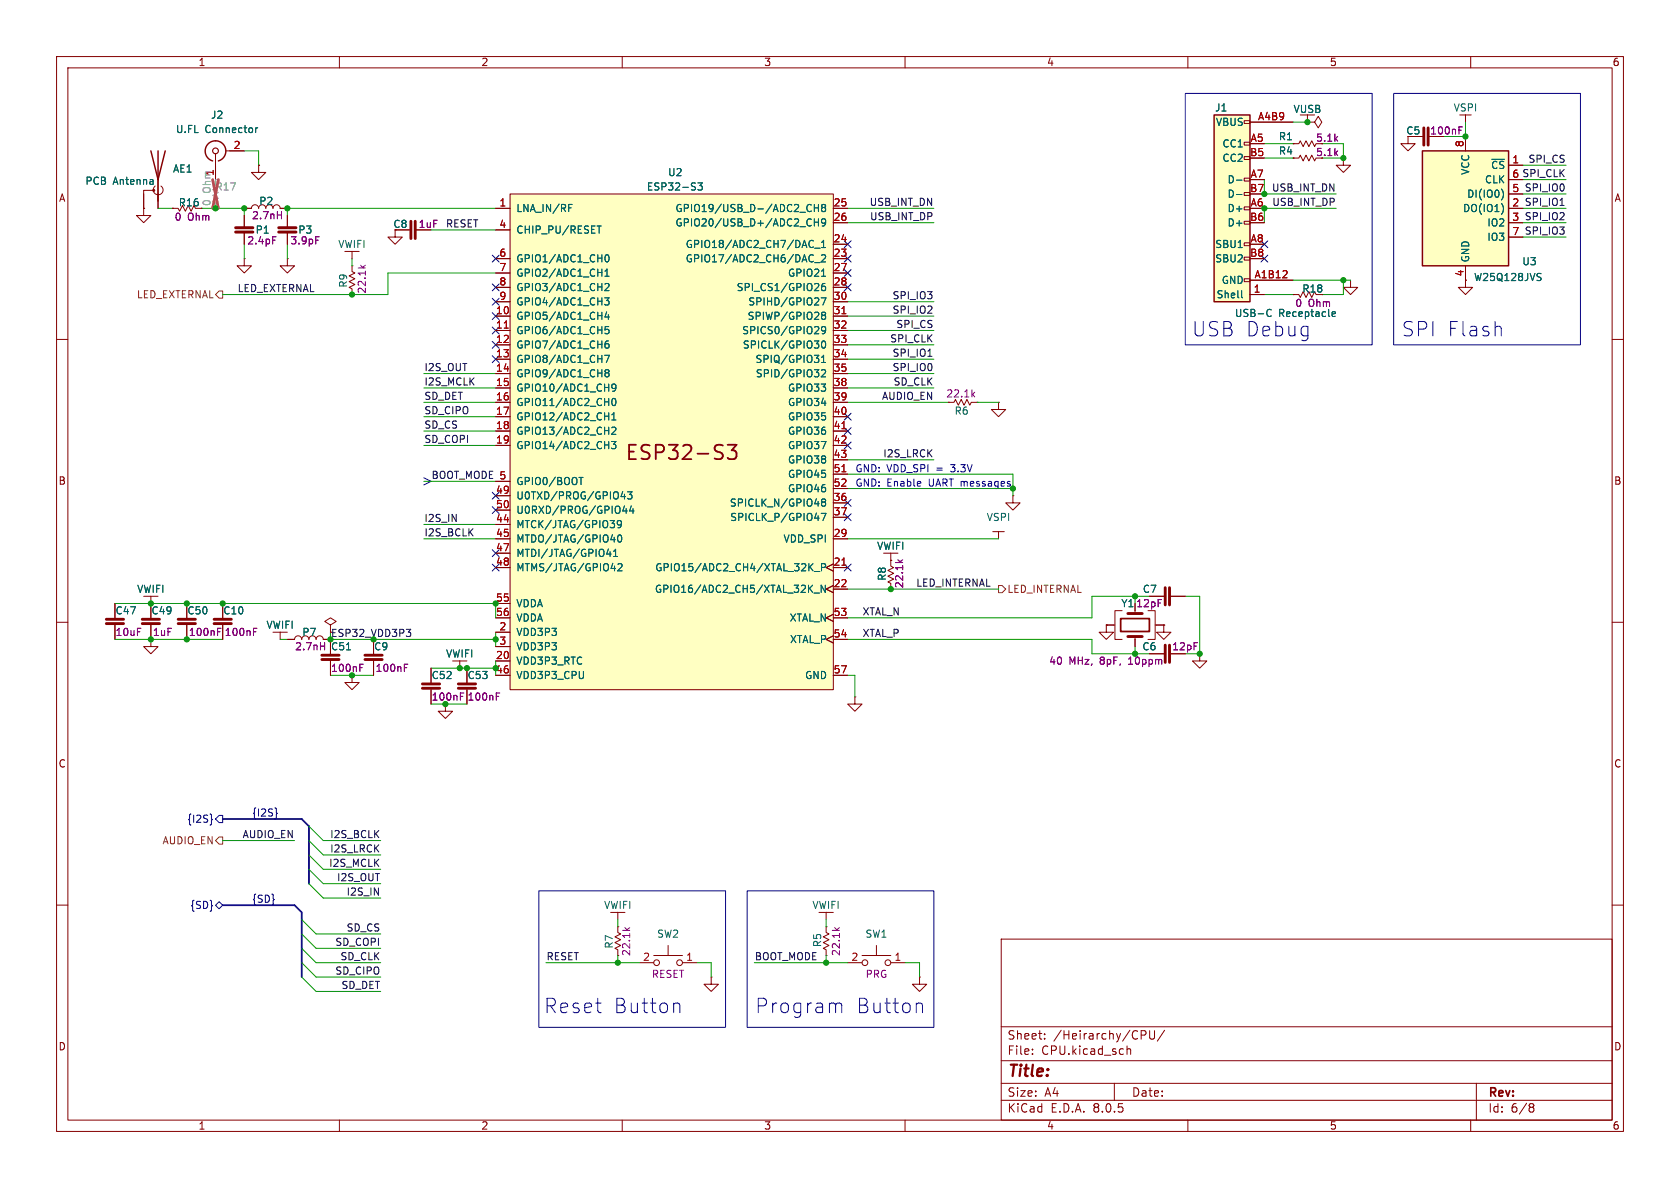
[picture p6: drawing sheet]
<svg xmlns="http://www.w3.org/2000/svg" width="297mm" height="210mm" viewBox="0 0 297 210" stroke-linecap="round" stroke-linejoin="round" font-family="sans-serif">
<g fill="none" stroke="#840000" stroke-width=".18">
<path d="M10 10h277v190h-277zM12 12h273v186h-273zM60 10v2M110 10v2M160 10v2M210 10v2M260 10v2M43.2 36.8h1.2a.64 .64 0 0 1 .7-.6 .64 .64 0 0 1 .6 .6M48.3 36.8a.64 .64 0 0 1 .6-.6 .64 .64 0 0 1 .6 .6h1.3M10 60h2M62.2 44.5v1.2M69.8 40.6v1.3h-1.2l1.2 1.3 1.3-1.3h-1.3"/>
<path d="M285 60h2M10 110h2M285 110h2M78.7 124.5v1.2h-1.2l1.2 1.3 1.3-1.3h-1.3M10 160h2M285 160h2M177 166h108v32h-108zM60 198v2M110 198v2M160 198v2M177 194.5h108M177 191.5h108"/>
<path d="M177 187.5h108M177 181.5h108M182.5 186.3v.1M182.5 185.5v.1M184.7 183.6v.1M184.7 182.8v.1M197 191.5v3M199.2 184.9v1.5M199.2 185.5l.3-.1 .3 .1 .1 .9M201.7 182.2h.6l.3 .3-.1 .4-.8 .1M203.2 182.2v1.2l.3 .3 .5-.1 .1-.2v-1.2M205.9 182.1l-1.3 2"/>
<path d="M210 198v2M260 198v2M261 191.5v6.5M270.6 195.1h.3l.3 .3-.3 .3M270.6 195.7h.3M270.9 195.7l.2 .2 .1 .4-.3 .3h-.3"/>
</g>
<path d="M49 38h.8M49.8 37.4v1.3" fill="none" stroke="#840084" stroke-width=".18"/>
<path d="M90.2 34.3h57.1v87.6h-57.1z" fill="#ffffc2"/>
<g fill="none" stroke="#840000" stroke-width=".18">
<path d="M43.2 38.1v2M50.8 38.1v2M87.6 36.8h2.6M90.2 34.3h57.1v87.6h-57.1zM147.3 36.8h2.6M147.3 39.4h2.6M43.2 41.1v2.1M50.8 41.1v2.1M87.6 55.9h2.6M87.6 58.4h2.6M87.6 45.7h2.6M87.6 48.3h2.6"/>
<path d="M87.6 50.8h2.6M87.6 53.3h2.6M87.6 40.6h2.6M147.3 55.9h2.6M147.3 58.4h2.6M147.3 45.7h2.6M147.3 43.2h2.6M147.3 48.3h2.6M147.3 50.8h2.6M147.3 53.3h2.6M87.6 61h2.6M87.6 63.5h2.6"/>
<path d="M87.6 66h2.6M87.6 68.6h2.6M87.6 71.1h2.6M87.6 73.7h2.6M87.6 76.2h2.6M87.6 78.7h2.6M147.3 61h2.6M147.3 63.5h2.6M147.3 66h2.6M147.3 68.6h2.6M147.3 71.1h2.6M147.3 73.7h2.6"/>
<path d="M147.3 76.2h2.6M147.3 78.7h2.6M87.6 95.3h2.6M87.6 92.7h2.6M87.6 97.8h2.6M87.6 87.6h2.6M87.6 85.1h2.6M87.6 90.2h2.6M147.3 99.7l-1.3 .6 1.3 .7M147.3 88.9h2.6M147.3 91.4h2.6M147.3 95.3h2.6"/>
<path d="M147.3 81.3h2.6M147.3 83.8h2.6M147.3 86.4h2.6M20.3 106.7v2.8M20.3 110.5v2.5M26.7 113v1.3h-1.3l1.3 1.3 1.2-1.3h-1.2M50.8 113h1.3a.64 .64 0 0 1 .6-.6 .64 .64 0 0 1 .6 .6M55.9 113a.64 .64 0 0 1 .6-.6 .64 .64 0 0 1 .6 .6h1.3M58.4 110.5l1-.6-1-.7-1 .7 1 .6v1.3M87.6 111.8h2.6M87.6 116.8h2.6M87.6 100.3h2.6"/>
<path d="M87.6 114.3h2.6M87.6 119.4h2.6M87.6 109.2h2.6M87.6 106.7h2.6M147.3 103.5l-1.3 .6 1.3 .7M147.3 108.6l-1.3 .6 1.3 .7M147.3 112.4l-1.3 .6 1.3 .7M147.3 100.3h2.6M147.3 104.1h2.6M147.3 119.4h2.6M147.3 109.2h2.6M147.3 113h2.6"/>
<path d="M205.7 110.5v1.3h1.3l-1.3 1.2-1.2-1.2h1.2M205.7 110.5h.1M113 170.2h2.6M115.6 168.9h5M118.1 167.1v1.8M120.6 170.2h2.6M149.9 170.2h2.5M152.4 168.9h5.1M154.9 167.1v1.8M157.5 170.2h2.5"/>
<circle cx="116.1" cy="170.2" r=".51"/>
<circle cx="120.1" cy="170.2" r=".51"/>
<circle cx="152.9" cy="170.2" r=".51"/>
<circle cx="157" cy="170.2" r=".51"/>
</g>
<path d="M128.6 78.6h1.6l-.8 1a.69 .69 0 0 1 .8 .5v.6l-.2 .3-.3 .2h-.7l-.4-.3" fill="none" stroke="#840000" stroke-width=".32"/>
<g fill="none" stroke="#006464" stroke-width=".18">
<path d="M100.5 36.7h.5M100.5 36.1h.6M105.6 39.9h.7M105.9 39.9v1.3M123.4 32.3h.8l-.5 .5 .4 .1v.6l-.2 .1-.5-.1M142.9 36.2l.3-.1 .2 .2M143.4 38.7v.1M143.4 37.3l-.2 .1-.3-.1M143.4 39.8v.1M144 36.7h.7M144 36.1v1.3M144 38.7v1.2"/>
<path d="M144 39.3h.7M144.7 36.1v1.3M144.7 38.7v1.2M145.5 36.7l-.3-.3 .3-.3h.2l.3 .3-.3 .3M145.5 36.7l-.3 .2 .1 .4 .2 .1 .3-.1 .2-.1v-.3l-.3-.2M145.5 36.7h.2M146 39.2l-.3 .3-.3-.1-.2-.2 .2-.5h.3l.2 .1a.84 .84 0 0 1-.3 1.1h-.2M106.9 52.6h.8l-.4 .5 .3 .2v.5l-.2 .1-.5-.1M106.9 50.2l.5-.1 .3 .4-.8 .9h.8M106.9 48.8h.8M106.9 47.9l.4-.3v1.2M107.1 45.2l.2-.2a.68 .68 0 0 1 .4 .7 .68 .68 0 0 1-.4 .6l-.2-.1-.2-.4z"/>
<path d="M107.3 55.1l-.4 .9h.8M107.6 55.6v.9M107.6 57.7h-.6l-.1 .6 .2-.1 .5 .1 .1 .2-.1 .4-.2 .1-.5-.1M143.5 42.5l.3 .1M143.8 43.6l-.3 .2M144 46.4h1M144 43.9h1M145.2 52.6h.8l-.5 1.3M145.2 45.2l.5-.2 .3 .4-.8 .9h.8M145.2 43.8h.8M145.2 42.9l.4-.4v1.3M145.2 48.8h.8"/>
<path d="M145.5 55.7l-.3-.2 .3-.3h.2l.3 .2-.3 .3M145.5 55.7l-.3 .3 .1 .3 .2 .2 .3-.1 .2-.2v-.2l-.3-.3M145.5 55.7h.2M145.8 50.1l-.3 .1a.86 .86 0 0 0 0 1.2l.4-.1 .1-.5-.3-.2-.3 .1-.2 .1M146 58.3l-.3 .2h-.3l-.2-.2 .2-.5 .3-.1 .2 .2a.84 .84 0 0 1-.3 1.1h-.2M106.9 62.8h.8l-.5 1.3M106.9 73.6h.7M107.2 65.9l-.3-.2 .3-.4h.2l.3 .3-.3 .3M107.2 65.9l-.3 .2 .1 .4 .2 .1h.4l.1-.2v-.3l-.3-.2M107.2 65.9h.2M107.6 60.3h-.4a.85 .85 0 0 0 0 1.2l.4-.1 .1-.4-.3-.2h-.3l-.2 .2M107.6 73v1.2"/>
<path d="M108.1 78h.8l-.4 .5 .3 .2v.5l-.2 .1-.5-.1M108.2 75.6l.4-.1 .3 .4-.8 .9h.8M108.2 74.2h.7M108.2 73.3l.3-.3v1.2M108.3 70.5l.2-.1a.68 .68 0 0 1 .4 .7 .68 .68 0 0 1-.4 .6 .84 .84 0 0 1-.2-1.2zM108.9 68.4l-.3 .3-.3-.1-.1-.2 .1-.4 .3-.1 .2 .1a.84 .84 0 0 1-.3 1.2h-.2M145.2 65.5l.5-.2 .3 .4-.8 .9h.8M145.2 63.2l.4-.4v1.3M145.2 64.1h.8M145.4 60.4l.1-.1a.68 .68 0 0 1 .5 .6 .68 .68 0 0 1-.5 .6l-.1-.1-.2-.3zM102.4 84.4h.7M102.7 84.4v1.3"/>
<path d="M107.3 97.9h.7M107.9 92h.7l-.4 .5M107.9 97.5v.9M108.5 98.4h.7M108.5 97.5l.3-.4v1.3M108.6 92.6v.6M109.2 99.8l.5-.2 .3 .4-.8 .9h.8M109.3 94.7l.2-.1a.68 .68 0 0 1 .4 .6 .68 .68 0 0 1-.4 .6l-.2-.1-.1-.4zM109.8 87.8h.8M109.9 92.6l-.3 .2-.4-.1-.1-.1 .1-.5 .4-.1 .2 .1a.84 .84 0 0 1-.3 1.2h-.3M110.4 87.4v.8M110.4 89.4l-.3 .9h.8"/>
<path d="M110.7 89.9v.8M110.9 86.9h.8l-.4 .5 .4 .1v.6l-.2 .1-.6-.1M111.6 89.4l-.3 .9h.8M111.9 89.9v.8M143.7 99.6l-.7 .8M145.2 90.7h.8l-.5 1.3M145.5 88.8l-.3-.3 .3-.3h.2l.3 .3-.3 .3M145.5 88.8l-.3 .2 .1 .4 .2 .1 .3-.1 .2-.2v-.2l-.3-.2M145.5 88.8h.2M108 100.5h.8M143.1 104l.6 .7M143.2 100.2l.5 .7"/>
<path d="M143.7 103.4l-.8 .8M143.9 104.8h1M144 101h.9M145.2 100.3l.6-.1 .2-.1-.1-.3-.7-.2v1.3M145.9 103.4v1.3l-.7-1.3v1.3"/>
</g>
<path d="M89.1 58h.8M148.8 55.5h.8M148.8 75.8h.8M148.8 99.9h.8M148.8 83.4h.8" fill="none" stroke="#a90000" stroke-width=".18"/>
<path d="M18.8 110.2h3M18.8 109.5h3" fill="none" stroke="#840000" stroke-width=".51"/>
<path d="M41.7 40.3h3M41.7 41h3M49.3 40.3h3M49.3 41h3" fill="none" stroke="#840000" stroke-width=".52"/>
<path d="M48.2 41.9h.6M55.8 41.9h.6M56.7 114.2h.7M57.4 113.6v1.3" fill="none" stroke="#840084" stroke-width=".18"/>
<path d="M251.5 26.7h15.2v20.3h-15.2z" fill="#ffffc2"/>
<path d="M26.7 26.7l1.2 5.1 1.3-5.1M27.9 26.7v8.9M37.6 28.4a1.81 1.81 0 0 1-1-2.7 1.81 1.81 0 0 1 3 0 1.81 1.81 0 0 1-1 2.7M251.5 26.7h15.2v20.3h-15.2z" fill="none" stroke="#840000" stroke-width=".25"/>
<g fill="none" stroke="#840000" stroke-width=".18">
<path d="M25.4 36.8v1.3h1.3l-1.3 1.3-1.3-1.3h1.3M25.4 36.8h.1M27.2 33.7h-1.8v3.1M27.4 32.9a.85 .85 0 0 0-.1 1.2 .85 .85 0 0 0 1.3 0 .85 .85 0 0 0-.2-1.2M27.9 31.8v5M30.5 36.8h1l.2 .5 .6-1 .5 1 .5-1 .5 1 .5-1 .2 .5h1.1M30.5 36.8h.1M35.6 36.8h.1M38.1 27.2v4.6M39.9 26.7h3.3M45.7 29.2v1.3h1.3l-1.3 1.3-1.3-1.3h1.3M45.7 29.2h.1"/>
<path d="M237.5 27.9v1.3h-1.3l1.3 1.3 1.3-1.3h-1.3M248.9 24.1h2.6M259.1 20.3v1.3M259.1 24.1v2.6M266.7 29.2h2.5M266.7 39.4h2.5M266.7 34.3h2.5M266.7 31.8h2.5M43.2 45.7v1.3h1.2l-1.2 1.3-1.3-1.3h1.3M43.2 45.7h.1M50.8 45.7v1.3h1.3l-1.3 1.3-1.3-1.3h1.3M50.8 45.7h.1"/>
<path d="M62.2 47v1l.5 .3-1 .5 1 .5-1 .5 1 .5-1 .5 .5 .3v1M62.2 47h.1M62.2 52.1h.1M69.8 40.6h2.6M73.4 40.6h2.8M238.8 49.5v1.3h-1.3l1.3 1.3 1.2-1.3h-1.2M259.1 47v2.5M266.7 41.9h2.5M26.7 105.4v4.1M26.7 110.5v2.5M33 106.7v2.8M33 110.5v2.5"/>
<path d="M39.4 106.7v2.8M39.4 110.5v2.5M49.5 111.8v1.2M58.4 113v2.8M58.4 116.8v2.6M62.2 119.4v1.3h-1.2l1.2 1.2 1.3-1.2h-1.3M66 113v2.8M66 116.8v2.6M76.2 118.1v2.8M81.3 116.8v1.3M82.5 118.1v2.8M203.2 105.4h2.5"/>
<path d="M203.2 115.6h2.8M206.8 105.4h2.7M212.1 115.6v1.2h1.3l-1.3 1.3-1.3-1.3h1.3M212.1 115.6h.1M76.2 121.9v2.6M82.5 121.9v2.6M151.1 123.2v1.3h1.3l-1.3 1.2-1.2-1.2h1.2M151.1 123.2h.1M109.2 163.8v1l.5 .3-1 .5 1 .5-1 .5 1 .5-1 .5 .5 .3v1M109.2 163.8h.1M109.2 168.9h.1M109.2 161.3v1.3"/>
<path d="M125.7 172.7v1.3h-1.2l1.2 1.3 1.3-1.3h-1.3M125.7 172.7h.1M146 163.8v1l.6 .3-1.1 .5 1.1 .5-1.1 .5 1.1 .5-1.1 .5 .5 .3v1M146 163.8h.1M146 168.9h.1M146 161.3v1.3M162.6 172.7v1.3h-1.3l1.3 1.3 1.2-1.3h-1.2M162.6 172.7h.1"/>
</g>
<path d="M45.2 22.6v.8M45.6 22.6l-.4 .2M265.5 33.5a1.49 1.49 0 0 1 0 1.8M265.7 36.5v.8M272 48.3l.4 .1M272.2 49l.2 .2-.2 .4M61.3 114.9h.7" fill="none" stroke="#006464" stroke-width=".18"/>
<g fill="none" stroke="#840000" stroke-width=".51">
<path d="M72.6 39.1v3.1M73.4 39.1v3.1M251.7 22.6v3.1M252.5 22.6v3.1M25.1 110.2h3.1M25.1 109.5h3.1M31.5 110.2h3M31.5 109.5h3M37.8 110.2h3.1M37.8 109.5h3.1M56.9 116.6h3M56.9 115.8h3"/>
<path d="M64.5 116.6h3.1M64.5 115.8h3.1M206 103.9v3M206 114v3.1M206.8 103.9v3M206.8 114v3.1M74.7 121.7h3M74.7 120.9h3M81 121.7h3.1M81 120.9h3.1"/>
</g>
<g fill="none" stroke="#840084" stroke-width=".18">
<path d="M257.9 23h.4M257.9 22.4h.6M63.7 46.9l.5 .5M64.6 46.9l-.5 .4M38.5 111.7h.4M38.5 111.1h.6M44.8 111.7h.4M44.8 111.1h.6M63.6 118h.4M63.6 117.4h.6M71.5 118h.4M71.5 117.4h.6"/>
<path d="M81.4 123.1h.4M81.4 122.5h.6M87.7 123.1h.5M87.7 122.5h.6M110.5 164l.5 .5M111.3 164l-.5 .3M147.6 164l.4 .5M148.4 164l-.5 .3"/>
</g>
<circle cx="38.1" cy="26.7" r=".51" fill="none" stroke="#840000" stroke-width=".2"/>
<circle cx="27.2" cy="33.7" r=".18" fill="#840000" stroke="#840000" stroke-width=".18"/>
<path d="M38.1 31.8v1l.5 .2-1 .5 1 .5-1 .5 1 .6-1 .5 .5 .2v1M38.1 31.8h.1M38.1 36.8h.1" fill="none" stroke="#a1a1a1" stroke-width=".18"/>
<path d="M37.6 31.8l1 5M38.6 31.8l-1 5" fill="none" stroke="#e65255" stroke-width=".46"/>
<path d="M214.6 20.3h6.4v33h-6.4z" fill="#ffffc2"/>
<g fill="none" stroke="#840000" stroke-width=".18">
<path d="M25.4 36.8h.1M25.4 34.3v2.5M27.9 34.3v2.5M30.5 36.8h.1M35.6 36.8h.1M38.1 29.2v2.6M40.6 26.7h2.6M43.2 36.8h1.2M43.2 38.1v2M45.7 29.2h.1M49.5 36.8h1.3M50.8 38.1v2"/>
<path d="M87.6 36.8h2.6M147.3 36.8h2.6M147.3 39.4h2.6M220 39.1h1v.5h-1zM220 36.6h1v.5h-1zM220 34h1v.5h-1zM220 31.5h1v.5h-1zM220 27.7h1v.5h-1zM220 25.1h1v.6h-1zM220 21.3h1v.5h-1zM221 21.6h7.6M228.6 25.4h1l.3-.5 .5 1 .5-1 .5 1 .5-1 .5 1 .3-.5h1"/>
<path d="M228.6 25.4h.1M228.6 27.9h1l.3-.5 .5 1 .5-1 .5 1 .5-1 .5 1 .3-.5h1M231.1 21.6h1.3l.6-1 .7 1-.7 1-.6-1M231.1 21.6h.1M231.1 20.3v1.3M251.5 24.1h-2.6v1.3h-1.3l1.3 1.3 1.3-1.3h-1.3M259.1 24.1v2.6M266.7 39.4h2.5M266.7 29.2h2.5M266.7 34.3h2.5M266.7 31.8h2.5M43.2 41.1v2.1"/>
<path d="M50.8 41.1v2.1M69.8 40.6h2.6M73.4 40.6h2.8M87.6 55.9h2.6M87.6 58.4h2.6M87.6 45.7h2.6M87.6 48.3h2.6M87.6 50.8h2.6M87.6 53.3h2.6M87.6 40.6h2.6M147.3 55.9h2.6M147.3 58.4h2.6"/>
<path d="M147.3 45.7h2.6M147.3 43.2h2.6M147.3 48.3h2.6M147.3 50.8h2.6M147.3 53.3h2.6M220 49.3h1v.5h-1zM220 45.5h1v.5h-1zM220 42.9h1v.5h-1zM221 52.1h2.5M221 49.5h7.6M228.6 52.1h1l.3 .5 .5-1 .5 1 .5-1 .5 1 .5-1 .3 .5h1M228.6 52.1h.1"/>
<path d="M259.1 47v3.8h-1.3l1.3 1.3 1.2-1.3h-1.2M266.7 41.9h2.5M87.6 61h2.6M87.6 63.5h2.6M87.6 66h2.6M87.6 68.6h2.6M87.6 71.1h2.6M87.6 73.7h2.6M87.6 76.2h2.6M87.6 78.7h2.6M147.3 61h2.6M147.3 63.5h2.6"/>
<path d="M147.3 66h2.6M147.3 68.6h2.6M147.3 71.1h2.6M147.3 73.7h2.6M147.3 76.2h2.6M147.3 78.7h2.6M167.6 71.1h1.1l.2-.5 .5 1 .5-1 .5 1 .5-1 .5 1 .3-.5h1M167.6 71.1h.1M172.7 71.1h.1M176.5 71.1v1.3h1.3l-1.3 1.3-1.2-1.3h1.2M176.5 71.1h.1M87.6 95.3h2.6"/>
<path d="M87.6 92.7h2.6M87.6 97.8h2.6M87.6 87.6h2.6M87.6 85.1h2.6M87.6 90.2h2.6M147.3 99.7l-1.3 .6 1.3 .7M147.3 88.9h2.6M147.3 91.4h2.6M147.3 95.3h2.6M147.3 81.3h2.6M147.3 83.8h2.6M147.3 86.4h2.6"/>
<path d="M157.5 99.1v1l.5 .2-1 .5 1 .5-1 .6 1 .5-1 .5 .5 .2v1M157.5 99.1h.1M157.5 97.8v1.3M175.5 94h2M176.5 94v1.3M179.1 87.6v1.3h1.2l-1.2 1.3-1.3-1.3h1.3M179.1 87.6h.1M20.3 106.7v2.8M20.3 110.5v2.5M26.7 106.7v2.8M26.7 110.5v2.5M33 106.7v2.8"/>
<path d="M33 110.5v2.5M39.4 106.7v2.8M39.4 110.5v2.5M50.8 113h1.3M57.1 113h1.3v2.8M58.4 116.8v2.6M66 113v2.8M66 116.8v2.6M76.2 118.1v2.8M82.5 118.1v2.8M87.6 111.8h2.6M87.6 116.8h2.6"/>
<path d="M87.6 100.3h2.6M87.6 114.3h2.6M87.6 119.4h2.6M87.6 109.2h2.6M87.6 106.7h2.6M147.3 103.5l-1.3 .6 1.3 .7M147.3 108.6l-1.3 .6 1.3 .7M147.3 112.4l-1.3 .6 1.3 .7M147.3 100.3h2.6M147.3 104.1h2.6M147.3 119.4h2.6M147.3 109.2h2.6"/>
<path d="M147.3 113h2.6M157.5 104.1h.1M195.6 110.5v1.3h1.2l-1.2 1.2-1.3-1.2h1.3M195.6 110.5h.1M195.6 110.5h1.5M198.4 108h-1.3v5h1.3M200.7 112.5v1.8M202.9 108h1.3v5h-1.3M203.2 115.6h2.8M203.2 105.4h2.5M204.2 110.5h1.5M205.7 110.5h.1"/>
<path d="M206.8 105.4h2.7M212.1 115.6h.1M76.2 121.9v2.6M82.5 121.9v2.6"/>
</g>
<path d="M214.6 20.3h6.4v33h-6.4z" fill="none" stroke="#840000" stroke-width=".25"/>
<g fill="none" stroke="#006464" stroke-width=".18">
<path d="M45.2 22.6v.8M45.6 22.6l-.4 .2M100.5 36.7h.5M100.5 36.1h.6M105.6 39.9h.7M105.9 39.9v1.3M123.4 32.3h.8l-.5 .5 .4 .1v.6l-.2 .1-.5-.1M142.9 36.2l.3-.1 .2 .2M143.4 38.7v.1M143.4 37.3l-.2 .1-.3-.1M143.4 39.8v.1M144 36.7h.7"/>
<path d="M144 36.1v1.3M144 38.7v1.2M144 39.3h.7M144.7 36.1v1.3M144.7 38.7v1.2M145.5 36.7l-.3-.3 .3-.3h.2l.3 .3-.3 .3M145.5 36.7l-.3 .2 .1 .4 .2 .1 .3-.1 .2-.1v-.3l-.3-.2M145.5 36.7h.2M146 39.2l-.3 .3-.3-.1-.2-.2 .2-.5h.3l.2 .1a.84 .84 0 0 1-.3 1.1h-.2M218.6 31.8h1M218.6 34.4h1M265.5 33.5a1.49 1.49 0 0 1 0 1.8"/>
<path d="M265.7 36.5v.8M106.9 52.6h.8l-.4 .5 .3 .2v.5l-.2 .1-.5-.1M106.9 50.2l.5-.1 .3 .4-.8 .9h.8M106.9 48.8h.8M106.9 47.9l.4-.3v1.2M107.1 45.2l.2-.2a.68 .68 0 0 1 .4 .7 .68 .68 0 0 1-.4 .6l-.2-.1-.2-.4zM107.3 55.1l-.4 .9h.8M107.6 55.6v.9M107.6 57.7h-.6l-.1 .6 .2-.1 .5 .1 .1 .2-.1 .4-.2 .1-.5-.1M143.5 42.5l.3 .1M143.8 43.6l-.3 .2M144 46.4h1"/>
<path d="M144 43.9h1M145.2 52.6h.8l-.5 1.3M145.2 45.2l.5-.2 .3 .4-.8 .9h.8M145.2 43.8h.8M145.2 42.9l.4-.4v1.3M145.2 48.8h.8M145.5 55.7l-.3-.2 .3-.3h.2l.3 .2-.3 .3M145.5 55.7l-.3 .3 .1 .3 .2 .2 .3-.1 .2-.2v-.2l-.3-.3M145.5 55.7h.2M145.8 50.1l-.3 .1a.86 .86 0 0 0 0 1.2l.4-.1 .1-.5-.3-.2-.3 .1-.2 .1M146 58.3l-.3 .2h-.3l-.2-.2 .2-.5 .3-.1 .2 .2a.84 .84 0 0 1-.3 1.1h-.2M219.5 51.4v1.1l.2 .1"/>
<path d="M224.2 54.7h.3l.2 .1M224.7 55.8v.1M235.5 55.5l.6-.1-.1-.2-.3-.1-.2 .2 .1 .6h.4M272 48.3l.4 .1M272.2 49l.2 .2-.2 .4M106.9 62.8h.8l-.5 1.3M106.9 73.6h.7M107.2 65.9l-.3-.2 .3-.4h.2l.3 .3-.3 .3M107.2 65.9l-.3 .2 .1 .4 .2 .1h.4l.1-.2v-.3l-.3-.2M107.2 65.9h.2M107.6 60.3h-.4a.85 .85 0 0 0 0 1.2l.4-.1 .1-.4-.3-.2h-.3l-.2 .2M107.6 73v1.2"/>
<path d="M108.1 78h.8l-.4 .5 .3 .2v.5l-.2 .1-.5-.1M108.2 75.6l.4-.1 .3 .4-.8 .9h.8M108.2 74.2h.7M108.2 73.3l.3-.3v1.2M108.3 70.5l.2-.1a.68 .68 0 0 1 .4 .7 .68 .68 0 0 1-.4 .6 .84 .84 0 0 1-.2-1.2zM108.9 68.4l-.3 .3-.3-.1-.1-.2 .1-.4 .3-.1 .2 .1a.84 .84 0 0 1-.3 1.2h-.2M145.2 65.5l.5-.2 .3 .4-.8 .9h.8M145.2 63.2l.4-.4v1.3M145.2 64.1h.8M145.4 60.4l.1-.1a.68 .68 0 0 1 .5 .6 .68 .68 0 0 1-.5 .6l-.1-.1-.2-.3zM102.4 84.4h.7M102.7 84.4v1.3"/>
<path d="M107.3 97.9h.7M107.9 92h.7l-.4 .5M107.9 97.5v.9M108.5 98.4h.7M108.5 97.5l.3-.4v1.3M108.6 92.6v.6M109.2 99.8l.5-.2 .3 .4-.8 .9h.8M109.3 94.7l.2-.1a.68 .68 0 0 1 .4 .6 .68 .68 0 0 1-.4 .6l-.2-.1-.1-.4zM109.8 87.8h.8M109.9 92.6l-.3 .2-.4-.1-.1-.1 .1-.5 .4-.1 .2 .1a.84 .84 0 0 1-.3 1.2h-.3M110.4 87.4v.8M110.4 89.4l-.3 .9h.8"/>
<path d="M110.7 89.9v.8M110.9 86.9h.8l-.4 .5 .4 .1v.6l-.2 .1-.6-.1M111.6 89.4l-.3 .9h.8M111.9 89.9v.8M143.7 99.6l-.7 .8M145.2 90.7h.8l-.5 1.3M145.5 88.8l-.3-.3 .3-.3h.2l.3 .3-.3 .3M145.5 88.8l-.3 .2 .1 .4 .2 .1 .3-.1 .2-.2v-.2l-.3-.2M145.5 88.8h.2M61.3 114.9h.7M108 100.5h.8M143.1 104l.6 .7"/>
<path d="M143.2 100.2l.5 .7M143.7 103.4l-.8 .8M143.9 104.8h1M144 101h.9M145.2 100.3l.6-.1 .2-.1-.1-.3-.7-.2v1.3M145.9 103.4v1.3l-.7-1.3v1.3"/>
</g>
<path d="M89.1 58h.8M148.8 55.5h.8M226.8 49.1h.7M227.5 48v.4M148.8 75.8h.8M148.8 99.9h.8M148.8 83.4h.8" fill="none" stroke="#a90000" stroke-width=".18"/>
<path d="M198.1 109.3h5.1v2.3h-5.1z" fill="none" stroke="#840000" stroke-width=".3"/>
<path d="M199.4 112.5h2.5M199.4 108.5h2.5" fill="none" stroke="#840000" stroke-width=".51"/>
<g fill="none" stroke="#840084" stroke-width=".18">
<path d="M49 38h.8M49.8 37.4v1.3M257.9 23h.4M257.9 22.4h.6M48.2 41.9h.6M55.8 41.9h.6M172 69.7l.3 .5M172.3 69.3l-.5 .5M158.7 99l.5 .4M159.6 99l-.5 .3M38.5 111.7h.4M38.5 111.1h.6"/>
<path d="M44.8 111.7h.4M44.8 111.1h.6M56.7 114.2h.7M57.4 113.6v1.3M63.6 118h.4M63.6 117.4h.6M71.5 118h.4M71.5 117.4h.6M81.4 123.1h.4M81.4 122.5h.6M87.7 123.1h.5M87.7 122.5h.6"/>
</g>
<g fill="none" stroke="#000084" stroke-width=".18">
<path d="M87 45.1l1.2 1.2M87 57.8l1.2 1.2M87 50.2l1.2 1.2M87 52.7l1.2 1.2M87 55.3l1.2 1.2M88.2 45.1l-1.2 1.2M88.2 57.8l-1.2 1.2M88.2 50.2l-1.2 1.2M88.2 52.7l-1.2 1.2M88.2 55.3l-1.2 1.2M149.3 50.2l1.2 1.2M149.3 42.6l1.2 1.2"/>
<path d="M149.3 45.1l1.2 1.2M149.3 47.7l1.2 1.2M150.5 50.2l-1.2 1.2M150.5 42.6l-1.2 1.2M150.5 45.1l-1.2 1.2M150.5 47.7l-1.2 1.2M222.9 45.1l1.2 1.2M222.9 42.6l1.2 1.2M224.1 45.1l-1.2 1.2M224.1 42.6l-1.2 1.2M87 60.4l1.2 1.2M87 62.9l1.2 1.2"/>
<path d="M88.2 60.4l-1.2 1.2M88.2 62.9l-1.2 1.2M149.3 75.6l1.2 1.2M149.3 78.1l1.2 1.2M149.3 73.1l1.2 1.2M150.5 75.6l-1.2 1.2M150.5 78.1l-1.2 1.2M150.5 73.1l-1.2 1.2M87 99.7l1.2 1.2M87 97.2l1.2 1.2M87 87l1.2 1.2M87 89.6l1.2 1.2"/>
<path d="M88.2 99.7l-1.2 1.2M88.2 97.2l-1.2 1.2M88.2 87l-1.2 1.2M88.2 89.6l-1.2 1.2M149.3 99.7l1.2 1.2M149.3 88.3l1.2 1.2M149.3 90.8l1.2 1.2M150.5 99.7l-1.2 1.2M150.5 88.3l-1.2 1.2M150.5 90.8l-1.2 1.2M37.3 144l.1 .7 .2 .2-.2 .2-.1 .7M38.7 144.1h.7v1.3h-.7l-.6-.6z"/>
<path d="M48.8 142.9v.7l.2 .2-.2 .2v.7M38.1 160l.6-.6 .7 .6-.7 .7z"/>
</g>
<path d="M38.7 51.4h.7v1.3h-.7l-.6-.6zM176.5 103.5h.7l.6 .6-.6 .7h-.7zM38.7 148h.7v1.2h-.7l-.6-.6z" fill="none" stroke="#725600" stroke-width=".18"/>
<path d="M275.8 36.3h.7M164 63h.8M71.8 111.2h.8l-.4 .5 .4 .2v.4l-.2 .2h-.4" fill="none" stroke="#0f0f0f" stroke-width=".18"/>
<path d="M209.5 16.5h33.1v44.5h-33.1zM246.4 16.5h33v44.5h-33zM265.3 57.8l.1 .2v1.4M74.9 84.5l1.3 .6-1.3 .6M95.2 157.5h33.1v24.1h-33.1zM132.1 157.5h33v24.1h-33zM119.5 177.3h.3l.4 .4v1.3M147.8 177.4l.3-.1 .6 .1 .1 .3v1.3M162.4 177.3l.6 .1 .1 .3v1.3" fill="none" stroke="#0000c2" stroke-width=".18"/>
<path d="M39.4 144.8h13.9l1.3 1.3v10.1M39.4 160h12.7l1.2 1.3v11.4" fill="none" stroke="#000084" stroke-width=".3"/>
<g fill="none" stroke="#009600" stroke-width=".18">
<path d="M27.9 36.8h2.6M35.6 36.8h7.6v1.3M43.2 26.7h2.5v2.5M87.6 36.8h-36.8v1.3M149.9 39.4h15.2M149.9 36.8h15.2M223.5 31.8v2.5h12.7M223.5 27.9h5.1M223.5 25.4h5.1M228.6 21.6h2.5M233.7 25.4h3.8v2.5h-3.8M236.2 36.8h-12.7v2.6"/>
<path d="M259.1 21.6v2.5h-3.8M269.2 39.4h7.7M269.2 36.8h7.7M269.2 34.3h7.7M269.2 29.2h7.7M269.2 31.8h7.7M43.2 43.2v2.5M50.8 43.2v2.5M62.2 45.7v1.3M76.2 40.6h11.4M87.6 48.3h-19v3.8h-29.2M149.9 58.4h15.2"/>
<path d="M149.9 55.9h15.2M149.9 53.3h15.2M223.5 52.1h5.1M228.6 49.5h10.2M237.5 49.5v2.6h-3.8M269.2 41.9h7.7M74.9 78.7h12.7M74.9 68.6h12.7M74.9 66h12.7M74.9 71.1h12.7M74.9 73.7h12.7M74.9 76.2h12.7"/>
<path d="M149.9 63.5h15.2M149.9 61h15.2M149.9 68.6h15.2M149.9 66h15.2M149.9 71.1h17.7M172.7 71.1h3.8M74.9 95.3h12.7M74.9 92.7h12.7M74.9 85.1h12.7M149.9 95.3h26.6M149.9 83.8h29.2v3.8M149.9 81.3h15.2"/>
<path d="M149.9 86.4h29.2M20.3 113h19.1M20.3 106.7h67.3v2.5M49.5 113h1.3M58.4 113h29.2M58.4 119.4h7.6M87.6 111.8v2.5M87.6 116.8v1.3h-11.4M149.9 113h43.1v2.6h10.2M149.9 119.4h1.2v3.8M149.9 104.1h26.6M200.7 105.4v1.3"/>
<path d="M200.7 114.3v1.3M203.2 105.4h-10.2v3.8h-43.1M209.5 105.4h2.6v10.2h-2.6M78.7 124.5h3.8M39.4 148.6h12.7M54.6 156.2l2.5 2.6h10.2M54.6 146.1l2.5 2.5h10.2M54.6 151.1l2.5 2.6h10.2M54.6 148.6l2.5 2.5h10.2M54.6 153.7l2.5 2.5h10.2M53.3 167.6l2.6 2.6h11.4M53.3 172.7l2.6 2.6h11.4"/>
<path d="M53.3 165.1l2.6 2.5h11.4M53.3 170.2l2.6 2.5h11.4M53.3 162.6l2.6 2.5h11.4M96.5 170.2h16.5M109.2 162.6v1.2M109.2 168.9v1.3M123.2 170.2h2.5v2.5M133.3 170.2h16.6M146 162.6v1.2M146 168.9v1.3M160 170.2h2.6v2.5"/>
</g>
<path d="M38.1 31.8h.1M38.1 36.8h.1" fill="none" stroke="#a1a1a1" stroke-width=".18"/>
<path d="M37.6 31.8l1 5M38.6 31.8l-1 5" fill="none" stroke="#e65255" stroke-width=".46"/>
<g fill="#009600" stroke="#009600" stroke-width=".18">
<circle cx="62.2" cy="119.4" r=".46"/>
<circle cx="78.7" cy="124.5" r=".46"/>
<circle cx="82.5" cy="118.1" r=".46"/>
<circle cx="81.3" cy="118.1" r=".46"/>
<circle cx="50.8" cy="36.8" r=".46"/>
<circle cx="43.2" cy="36.8" r=".46"/>
<circle cx="38.1" cy="36.8" r=".46"/>
<circle cx="62.2" cy="52.1" r=".46"/>
<circle cx="146" cy="170.2" r=".46"/>
<circle cx="109.2" cy="170.2" r=".46"/>
<circle cx="26.7" cy="113" r=".46"/>
<circle cx="39.4" cy="106.7" r=".46"/>
<circle cx="33" cy="113" r=".46"/>
<circle cx="33" cy="106.7" r=".46"/>
<circle cx="26.7" cy="106.7" r=".46"/>
<circle cx="87.6" cy="113" r=".46"/>
<circle cx="87.6" cy="106.7" r=".46"/>
<circle cx="223.5" cy="36.8" r=".46"/>
<circle cx="200.7" cy="105.4" r=".46"/>
<circle cx="200.7" cy="115.6" r=".46"/>
<circle cx="212.1" cy="115.6" r=".46"/>
<circle cx="223.5" cy="34.3" r=".46"/>
<circle cx="231.1" cy="21.6" r=".46"/>
<circle cx="237.5" cy="27.9" r=".46"/>
<circle cx="237.5" cy="49.5" r=".46"/>
<circle cx="179.1" cy="86.4" r=".46"/>
<circle cx="157.5" cy="104.1" r=".46"/>
<circle cx="259.1" cy="24.1" r=".46"/>
</g>
<text font-size="3.5" fill="#006464" x="210.6" y="59.7">USB Debug</text>
<g font-size="3.5" fill="#0000c2">
<text x="247.6" y="59.7">SPI Flash</text>
<text x="96" y="179.3">Reset</text>
<text x="108.3" y="179.3">Button</text>
<text x="133.3" y="179.3">Program</text>
<text x="151.2" y="179.3">Button</text>
</g>
<text font-size="3.5" fill="#840000" x="110.4" y="81.8">ESP32-S3</text>
<text font-size="2.8" fill="#840000" x="178" y="190.9">Title:</text>
<g font-size="2.1" fill="#840000">
<text x="178" y="184">Sheet:</text>
<text x="186.2" y="184">/Heirarchy/CPU/</text>
<text x="178" y="186.7">File:</text>
<text x="184.1" y="186.7">CPU.kicad_sch</text>
<text x="178" y="196.9">KiCad</text>
<text x="178" y="194.1">Size:</text>
<text x="184.7" y="194.1">A4</text>
<text x="185.7" y="196.9">E.D.A.</text>
<text x="193.3" y="196.9">8.0.5</text>
<text x="200" y="194.1">Date:</text>
<text x="263" y="194.3">Rev:</text>
<text x="263" y="196.9">Id:</text>
<text x="267.1" y="196.9">6/8</text>
</g>
<g font-size="1.8" fill="#840000">
<text x="35" y="11.9">1</text>
<text x="85" y="11.9">2</text>
<text x="135" y="11.9">3</text>
<text x="185" y="11.9">4</text>
<text x="235" y="11.9">5</text>
<text x="285" y="11.9">6</text>
<text x="252.7" y="24">100nF</text>
<text x="226" y="27.5">R4</text>
<text x="232.6" y="25.2">5.1k</text>
<text x="232.6" y="27.8">5.1k</text>
<text x="10.3" y="35.9">A</text>
<text x="285.3" y="35.9">A</text>
<text x="267.3" y="36.6">2 SPI_IO1</text>
<text x="230.1" y="51.9">R18</text>
<text x="10.3" y="85.9">B</text>
<text x="285.3" y="85.9">B</text>
<text x="200.8" y="107.5">12pF</text>
<text x="26.9" y="112.6">1uF</text>
<text x="207.1" y="115.2">12pF</text>
<text x="76.2" y="124.1">100nF</text>
<text x="10.3" y="135.9">C</text>
<text x="285.3" y="135.9">C</text>
<text x="10.3" y="185.9">D</text>
<text x="285.3" y="185.9">D</text>
<text x="35" y="199.9">1</text>
<text x="85" y="199.9">2</text>
<text x="135" y="199.9">3</text>
<text x="185" y="199.9">4</text>
<text x="235" y="199.9">5</text>
<text x="285" y="199.9">6</text>
</g>
<g font-size="1.8" fill="#006464">
<text x="31" y="23.7">U.FL</text>
<text x="36.2" y="23.7">Connector</text>
<text x="37.2" y="21.2">J2</text>
<text x="214.7" y="19.9">J1</text>
<text x="214.9" y="22.5">VBUS</text>
<text x="228.6" y="20.2">VUSB</text>
<text x="248.5" y="24">C5</text>
<text x="256.9" y="19.9">VSPI</text>
<text x="216" y="26.3">CC1</text>
<text x="216" y="28.8">CC2</text>
<text x="226" y="25">R1</text>
<text x="15" y="32.9">PCB</text>
<text x="20" y="32.9">Antenna</text>
<text x="30.5" y="30.7">AE1</text>
<text x="114.3" y="33.9">ESP32-S3</text>
<text x="118" y="31.3">U2</text>
<text x="216.9" y="32.6">D-</text>
<text x="216.9" y="35.2">D-</text>
<text x="259.3" y="35.2">DI(IO0)</text>
<text x="259.9" y="31" transform="rotate(-90 259.9 31)">VCC</text>
<text x="262.4" y="32.6">CLK</text>
<text x="263.5" y="30.1">~{CS}</text>
<text x="31.5" y="36.7">R16</text>
<text x="45.7" y="36.4">P2</text>
<text x="69.4" y="40.5">C8</text>
<text x="91.2" y="37.7">LNA_IN/RF</text>
<text x="91.2" y="41.5">CHIP_PU/RESET</text>
<text x="119.3" y="37.7">GPIO19/USB_D-/ADC2_CH8</text>
<text x="119.3" y="40.2">GPIO20/USB_D+/ADC2_CH9</text>
<text x="216.9" y="37.7">D+</text>
<text x="216.9" y="40.2">D+</text>
<text x="258.5" y="37.7">DO(IO1)</text>
<text x="262.8" y="40.2">IO2</text>
<text x="59.7" y="44">VWIFI</text>
<text x="91.2" y="46.6">GPIO1/ADC1_CH0</text>
<text x="121.1" y="46.6">GPIO17/ADC2_CH6/DAC_2</text>
<text x="121.1" y="44">GPIO18/ADC2_CH7/DAC_1</text>
<text x="214.7" y="44">SBU1</text>
<text x="214.7" y="46.6">SBU2</text>
<text x="259.9" y="46.5" transform="rotate(-90 259.9 46.5)">GND</text>
<text x="262.8" y="42.8">IO3</text>
<text x="269" y="47.1">U3</text>
<text x="61.6" y="51" transform="rotate(-90 61.6 51)">R9</text>
<text x="91.2" y="49.1">GPIO2/ADC1_CH1</text>
<text x="91.2" y="51.7">GPIO3/ADC1_CH2</text>
<text x="130.1" y="51.7">SPI_CS1/GPIO26</text>
<text x="139.2" y="49.1">GPIO21</text>
<text x="215" y="52.9">Shell</text>
<text x="215.9" y="50.4">GND</text>
<text x="260.5" y="49.9">W25Q128JVS</text>
<text x="91.2" y="56.7">GPIO5/ADC1_CH4</text>
<text x="91.2" y="59.3">GPIO6/ADC1_CH5</text>
<text x="91.2" y="54.2">GPIO4/ADC1_CH3</text>
<text x="131.1" y="59.3">SPICS0/GPIO29</text>
<text x="132.1" y="56.7">SPIWP/GPIO28</text>
<text x="132.2" y="54.2">SPIHD/GPIO27</text>
<text x="218.2" y="56.2">USB-C</text>
<text x="226" y="56.2">Receptacle</text>
<text x="91.2" y="61.8">GPIO7/ADC1_CH6</text>
<text x="91.2" y="64.4">GPIO8/ADC1_CH7</text>
<text x="131.2" y="61.8">SPICLK/GPIO30</text>
<text x="133.5" y="64.4">SPIQ/GPIO31</text>
<text x="91.2" y="66.9">GPIO9/ADC1_CH8</text>
<text x="91.2" y="69.4">GPIO10/ADC1_CH9</text>
<text x="91.2" y="72">GPIO11/ADC2_CH0</text>
<text x="133.5" y="66.9">SPID/GPIO32</text>
<text x="139.2" y="69.4">GPIO33</text>
<text x="139.2" y="72">GPIO34</text>
<text x="91.2" y="74.5">GPIO12/ADC2_CH1</text>
<text x="91.2" y="77.1">GPIO13/ADC2_CH2</text>
<text x="139.2" y="74.5">GPIO35</text>
<text x="139.2" y="77.1">GPIO36</text>
<text x="168.7" y="73.5">R6</text>
<text x="91.2" y="79.6">GPIO14/ADC2_CH3</text>
<text x="139.2" y="79.6">GPIO37</text>
<text x="139.2" y="82.1">GPIO38</text>
<text x="91.2" y="88.5">U0TXD/PROG/GPIO43</text>
<text x="91.2" y="86">GPIO0/BOOT</text>
<text x="128.9" y="89.8">SPICLK_N/GPIO48</text>
<text x="139.2" y="84.7">GPIO45</text>
<text x="139.2" y="87.2">GPIO46</text>
<text x="91.2" y="93.6">MTCK/JTAG/GPIO39</text>
<text x="91.2" y="91">U0RXD/PROG/GPIO44</text>
<text x="129" y="92.3">SPICLK_P/GPIO47</text>
<text x="174.3" y="92.3">VSPI</text>
<text x="91.2" y="96.1">MTDO/JTAG/GPIO40</text>
<text x="91.2" y="98.7">MTDI/JTAG/GPIO41</text>
<text x="91.2" y="101.2">MTMS/JTAG/GPIO42</text>
<text x="115.7" y="101.2">GPIO15/ADC2_CH4/XTAL_32K_P</text>
<text x="138.4" y="96.1">VDD_SPI</text>
<text x="155" y="97.4">VWIFI</text>
<text x="24.1" y="105">VWIFI</text>
<text x="91.2" y="107.5">VDDA</text>
<text x="115.7" y="105">GPIO16/ADC2_CH5/XTAL_32K_N</text>
<text x="156.8" y="102.8" transform="rotate(-90 156.8 102.8)">R8</text>
<text x="198.1" y="107.5">Y1</text>
<text x="201.9" y="105">C7</text>
<text x="20.3" y="108.8">C47</text>
<text x="26.7" y="108.8">C49</text>
<text x="33" y="108.8">C50</text>
<text x="39.4" y="108.8">C10</text>
<text x="47" y="111.4">VWIFI</text>
<text x="53.3" y="112.6">P7</text>
<text x="91.2" y="112.6">VDD3P3</text>
<text x="91.2" y="110.1">VDDA</text>
<text x="139.5" y="110.1">XTAL_N</text>
<text x="139.6" y="113.9">XTAL_P</text>
<text x="58.4" y="115.2">C51</text>
<text x="66" y="115.2">C9</text>
<text x="78.8" y="116.4">VWIFI</text>
<text x="91.2" y="117.7">VDD3P3_RTC</text>
<text x="91.2" y="115.2">VDD3P3</text>
<text x="201.9" y="115.2">C6</text>
<text x="76.2" y="120.2">C52</text>
<text x="82.6" y="120.2">C53</text>
<text x="91.2" y="120.2">VDD3P3_CPU</text>
<text x="142.2" y="120.2">GND</text>
<text x="106.7" y="160.9">VWIFI</text>
<text x="143.5" y="160.9">VWIFI</text>
<text x="108.6" y="167.8" transform="rotate(-90 108.6 167.8)">R7</text>
<text x="116.1" y="166">SW2</text>
<text x="145.4" y="167.5" transform="rotate(-90 145.4 167.5)">R5</text>
<text x="152.9" y="166">SW1</text>
</g>
<g font-size="1.8" fill="#a90000">
<text x="222.3" y="21.3">A4B9</text>
<text x="41.2" y="26.4">2</text>
<text x="220.9" y="27.7">B5</text>
<text x="221" y="25.1">A5</text>
<text x="258.8" y="26.1" transform="rotate(-90 258.8 26.1)">8</text>
<text x="267.3" y="29">1</text>
<text x="220.9" y="34">B7</text>
<text x="221" y="31.5">A7</text>
<text x="267.3" y="34">5</text>
<text x="267.3" y="31.5">6</text>
<text x="88.2" y="36.6">1</text>
<text x="88.2" y="40.4">4</text>
<text x="147.3" y="36.6">25</text>
<text x="147.3" y="39.1">26</text>
<text x="220.9" y="39.1">B6</text>
<text x="221" y="36.6">A6</text>
<text x="267.3" y="36.6">2</text>
<text x="267.3" y="39.1">3</text>
<text x="267.3" y="41.7">7</text>
<text x="88.2" y="45.5">6</text>
<text x="147.3" y="45.5">23</text>
<text x="147.3" y="42.9">24</text>
<text x="220.9" y="45.5">B8</text>
<text x="221" y="42.9">A8</text>
<text x="88.2" y="48">7</text>
<text x="88.2" y="50.5">8</text>
<text x="88.2" y="53.1">9</text>
<text x="147.3" y="48">27</text>
<text x="147.3" y="50.5">28</text>
<text x="147.3" y="53.1">30</text>
<text x="221.5" y="51.8">1</text>
<text x="221.7" y="49.3">A1B12</text>
<text x="258.8" y="49" transform="rotate(-90 258.8 49)">4</text>
<text x="87.6" y="55.6">10</text>
<text x="87.6" y="58.2">11</text>
<text x="147.3" y="55.6">31</text>
<text x="147.3" y="58.2">32</text>
<text x="87.6" y="60.7">12</text>
<text x="87.6" y="63.2">13</text>
<text x="87.6" y="65.8">14</text>
<text x="147.3" y="60.7">33</text>
<text x="147.3" y="63.2">34</text>
<text x="147.3" y="65.8">35</text>
<text x="87.6" y="68.3">15</text>
<text x="87.6" y="70.9">16</text>
<text x="147.3" y="68.3">38</text>
<text x="147.3" y="70.9">39</text>
<text x="87.6" y="73.4">17</text>
<text x="87.6" y="75.9">18</text>
<text x="147.3" y="73.4">40</text>
<text x="147.3" y="75.9">41</text>
<text x="87.6" y="78.5">19</text>
<text x="147.3" y="78.5">42</text>
<text x="147.3" y="81">43</text>
<text x="147.3" y="83.6">51</text>
<text x="87.6" y="87.4">49</text>
<text x="87.6" y="89.9">50</text>
<text x="88.2" y="84.8">5</text>
<text x="147.3" y="88.6">36</text>
<text x="147.3" y="86.1">52</text>
<text x="87.6" y="92.5">44</text>
<text x="87.6" y="95">45</text>
<text x="147.3" y="91.2">37</text>
<text x="147.3" y="95">29</text>
<text x="87.6" y="97.5">47</text>
<text x="87.6" y="100.1">48</text>
<text x="147.3" y="100.1">21</text>
<text x="87.6" y="106.4">55</text>
<text x="147.3" y="103.9">22</text>
<text x="87.6" y="109">56</text>
<text x="88.2" y="111.5">2</text>
<text x="147.3" y="109">53</text>
<text x="147.3" y="112.8">54</text>
<text x="87.6" y="116.6">20</text>
<text x="88.2" y="114">3</text>
<text x="147.3" y="119.1">57</text>
<text x="113.6" y="169.9">2</text>
<text x="121.2" y="169.9">1</text>
<text x="150.4" y="169.9">2</text>
<text x="158" y="169.9">1</text>
</g>
<g font-size="1.8" fill="#0f0f0f">
<text x="270.1" y="28.9">SPI_CS</text>
<text x="224.8" y="33.9">USB_INT_DN</text>
<text x="267.3" y="34">5 SPI_IO0</text>
<text x="267.3" y="31.5">6 SPI_CLK</text>
<text x="78.7" y="40.3">RESET</text>
<text x="153.6" y="36.5">USB_INT_DN</text>
<text x="153.7" y="39">USB_INT_DP</text>
<text x="224.8" y="36.5">USB_INT_DP</text>
<text x="267.3" y="39.1">3 SPI_IO2</text>
<text x="267.3" y="41.7">7 SPI_IO3</text>
<text x="41.9" y="51.7">LED_EXTERNAL</text>
<text x="157.7" y="53">SPI_IO3</text>
<text x="157.7" y="55.5">SPI_IO2</text>
<text x="158.4" y="58.1">SPI_CS</text>
<text x="74.9" y="65.7">I2S_OUT</text>
<text x="157.3" y="60.6">SPI_CLK</text>
<text x="157.7" y="63.2">SPI_IO1</text>
<text x="157.7" y="65.7">SPI_IO0</text>
<text x="74.9" y="70.8">SD_DET</text>
<text x="74.9" y="68.2">I2S_MCLK</text>
<text x="155.8" y="70.8">AUDIO_EN</text>
<text x="157.9" y="68.2">SD_CLK</text>
<text x="74.9" y="75.9">SD_CS</text>
<text x="74.9" y="73.3">SD_CIPO</text>
<text x="74.9" y="78.4">SD_COPI</text>
<text x="156" y="80.9">I2S_LRCK</text>
<text x="76.2" y="84.7">BOOT_MODE 5</text>
<text x="74.9" y="94.9">I2S_BCLK</text>
<text x="74.9" y="92.4">I2S_IN</text>
<text x="161.9" y="103.8">LED_INTERNAL</text>
<text x="152.4" y="108.9">XTAL_N</text>
<text x="152.4" y="112.7">XTAL_P</text>
<text x="42.8" y="148.2">AUDIO_EN</text>
<text x="58.3" y="148.2">I2S_BCLK</text>
<text x="58.1" y="153.3">I2S_MCLK</text>
<text x="58.3" y="150.8">I2S_LRCK</text>
<text x="59.5" y="155.9">I2S_OUT</text>
<text x="61.2" y="158.4">I2S_IN</text>
<text x="59.2" y="167.3">SD_COPI</text>
<text x="61.2" y="164.8">SD_CS</text>
<text x="59.2" y="172.4">SD_CIPO</text>
<text x="60.1" y="169.8">SD_CLK</text>
<text x="96.5" y="169.8">RESET</text>
<text x="133.3" y="169.8">BOOT_MODE</text>
<text x="60.3" y="174.9">SD_DET</text>
</g>
<g font-size="1.8" fill="#a1a1a1">
<text x="37.4" y="34.2" transform="rotate(-90 37.4 34.2)">Ohm</text>
<text x="37.8" y="31.2" transform="rotate(-90 37.8 31.2)">1</text>
<text x="37.4" y="36.5" transform="rotate(-90 37.4 36.5)">0</text>
</g>
<text font-size="1.8" fill="#989898" x="38" y="33.9">R17</text>
<g font-size="1.8" fill="#840084">
<text x="30.8" y="39.2">0</text>
<text x="33.2" y="39.2">Ohm</text>
<text x="44.5" y="39">2.7nH</text>
<text x="45.1" y="41.5">P1</text>
<text x="52.6" y="41.5">P3</text>
<text x="73.9" y="40.5">1uF</text>
<text x="43.6" y="43.4">2.4pF</text>
<text x="51.2" y="43.4">3.9pF</text>
<text x="64.9" y="52" transform="rotate(-90 64.9 52)">22.1k</text>
<text x="228.9" y="54.5">0</text>
<text x="231.3" y="54.5">Ohm</text>
<text x="167.2" y="70.5">22.1k</text>
<text x="159.9" y="104.1" transform="rotate(-90 159.9 104.1)">22.1k</text>
<text x="20.3" y="112.6">10uF</text>
<text x="33.3" y="112.6">100nF</text>
<text x="39.6" y="112.6">100nF</text>
<text x="52.1" y="115.2">2.7nH</text>
<text x="58.4" y="119">100nF</text>
<text x="66.3" y="119">100nF</text>
<text x="185.4" y="117.7">40</text>
<text x="189" y="117.7">MHz,</text>
<text x="194.6" y="117.7">8pF,</text>
<text x="199.8" y="117.7">10ppm</text>
<text x="82.6" y="124.1">100nF</text>
<text x="111.6" y="169.1" transform="rotate(-90 111.6 169.1)">22.1k</text>
<text x="115.1" y="173.1">RESET</text>
<text x="148.7" y="169.1" transform="rotate(-90 148.7 169.1)">22.1k</text>
<text x="152.9" y="173.1">PRG</text>
</g>
<g font-size="1.8" fill="#725600">
<text x="24.1" y="52.9">LED_EXTERNAL</text>
<text x="178" y="105">LED_INTERNAL</text>
<text x="28.6" y="149.5">AUDIO_EN</text>
</g>
<g font-size="1.8" fill="#0000c2">
<text x="151.1" y="83.6">GND: VDD_SPI</text>
<text x="165.6" y="83.6">=</text>
<text x="168.4" y="83.6">3.3V</text>
<text x="151.1" y="86.1">GND: Enable</text>
<text x="164.3" y="86.1">UART messages</text>
</g>
<g font-size="1.8" fill="#009600">
<text x="58.4" y="112.7">ESP32_VDD3P3</text>
<text x="87.6" y="119.1">46</text>
</g>
<g font-size="1.8" fill="#000084">
<text x="33" y="145.7">{I2S}</text>
<text x="44.4" y="144.4">{I2S}</text>
<text x="33.5" y="160.9">{SD}</text>
<text x="44.4" y="159.7">{SD}</text>
</g>
</svg>
